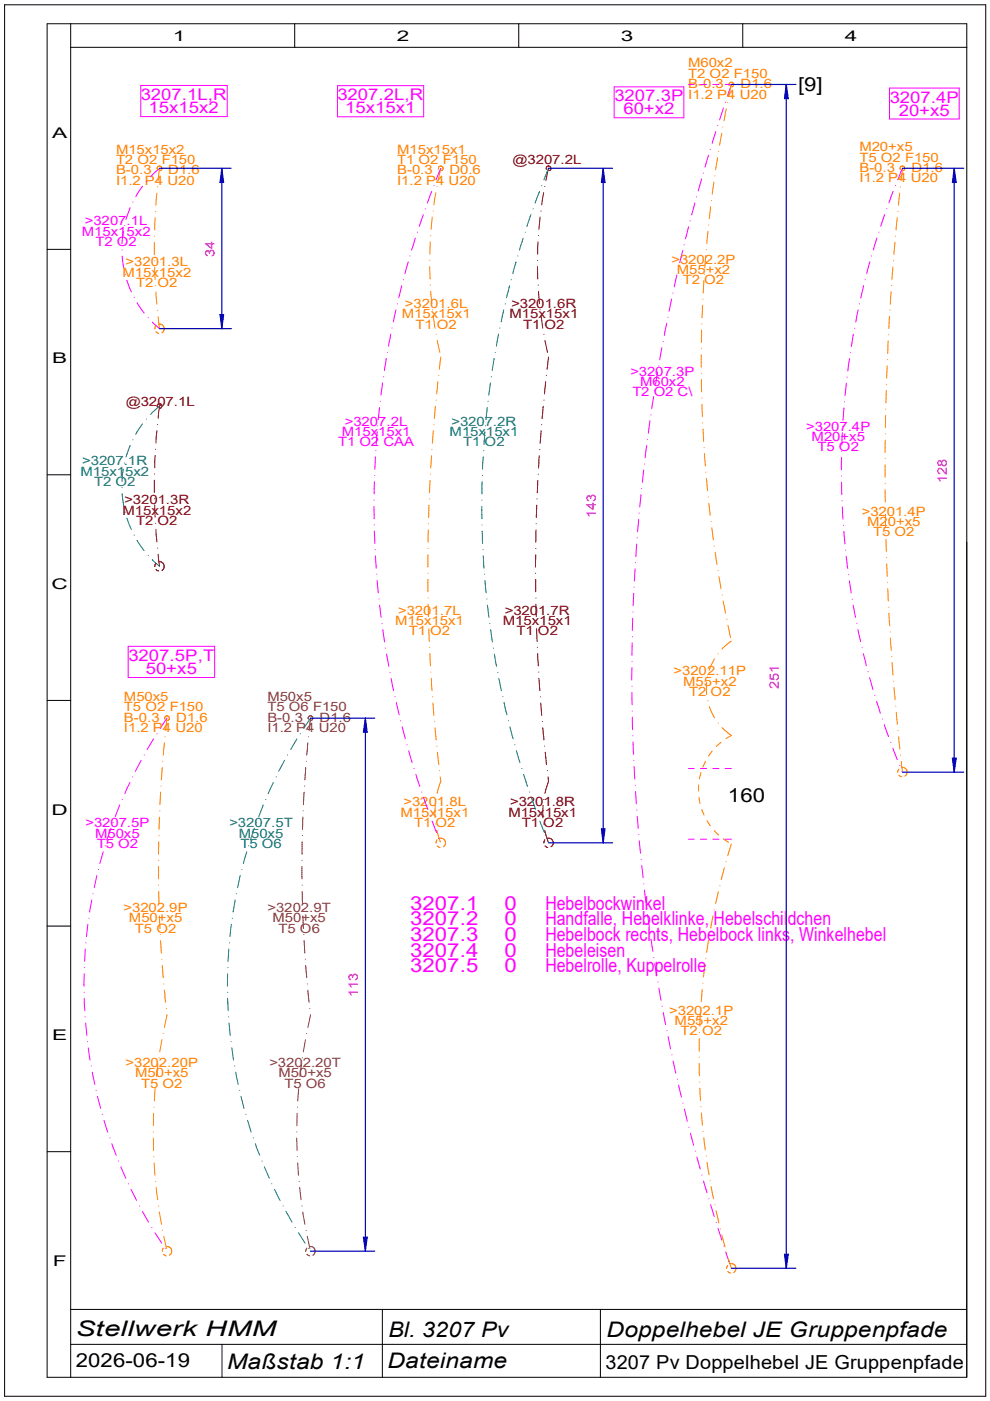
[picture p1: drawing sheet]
<svg xmlns="http://www.w3.org/2000/svg" width="210mm" height="297mm" viewBox="0 0 210 297" stroke-linecap="round" stroke-linejoin="round" font-family="sans-serif">
<g fill="none" stroke="#000" stroke-width=".21">
<path d="M1 1h208v295h-208zM10 5h195v287h-195zM15 10h190M15 5v287M62.5 5v5M110 5v5M157.5 5v5M10 52.9h5M10 100.7h5M10 148.5h5M10 196.3h5M10 244.2h5"/>
<path d="M15 277.6h190M81.1 277.6v14.4M127.3 277.6v14.4M15 285h190M47.1 285v7"/>
</g>
<g fill="none" stroke="#f0f" stroke-width=".21">
<path d="M29.8 18.1h18.4v6.6h-18.4zM71.5 18.2h18.3v6.6h-18.3zM130.2 18.4h14.8v6.6h-14.8zM146 17.9h1.2M148.5 17.9h1.3M151.1 17.9h1.3M153.8 17.9h1.3l-.9 2.5M188.6 18.7h14.8v6.5h-14.8zM30.2 39.5l-1.4 2.2M31 38.5h.1M33.8 35.7l-1.9 1.8M92 39.4h.1"/>
<path d="M93.5 35.7l-1 2.4M148.8 37.9l-.8 2.6M149.1 36.7h.1M150.2 32.9l-.7 2.5M150.6 31.7h.1M151.8 27.9l-.8 2.5M152.1 26.6h.1M153.4 22.9l-.8 2.5M153.8 21.7h.1M189.9 39.3h.1M191.3 35.7l-1 2.4M25.9 53h.1"/>
<path d="M25.9 54.3l.3 2.6M26.2 49.1l-.3 2.6M26.4 47.8h.1M26.5 58.2h.1M26.9 59.4l1 2.5M27.6 44l-.9 2.5M28.2 42.8h.1M85.5 59.3h.1M86.6 55.5l-.7 2.5M86.9 54.3h.1M88.1 50.5l-.8 2.5M88.5 49.2h.1"/>
<path d="M89.7 45.5l-.8 2.5M90.2 44.3h.1M91.5 40.6l-.9 2.5M143.5 58.3l-.5 2.5M143.8 57h.1M144.7 53.2l-.6 2.5M144.7 53.2h.1M145 51.9h.1M146 48.1l-.7 2.5M146.3 46.8h.1M147.3 43l-.7 2.6M147.7 41.7h.1"/>
<path d="M183.4 59.3h.1M184.4 55.5l-.6 2.5M184.8 54.3h.1M185.9 50.5l-.7 2.5M186.3 49.2h.1M187.6 45.5l-.9 2.5M188 44.2h.1M189.4 40.6l-.9 2.4M28.4 63.1h.1M29.1 64.2v.1M29.1 64.3l1.5 2.1M31.4 67.4h.1"/>
<path d="M32.3 68.3l1.5 1.4M81.3 79.9h.1M81.9 76l-.4 2.6M82.1 74.7h.1M82.8 70.8l-.4 2.6M83.1 69.6h.1M83.9 65.7l-.5 2.5M84.2 64.4h.1M85.2 60.6l-.7 2.5M139.4 78.9l-.4 2.6M139.7 77.6h.1M140.3 73.7l-.4 2.6"/>
<path d="M140.6 72.4h.1M141.4 68.5l-.6 2.6M141.6 67.3h.1M142.4 63.4l-.5 2.6M142.7 62.1h.1M179.6 80h.1M180.1 76l-.4 2.7M180.3 74.8h.1M180.9 70.9l-.4 2.5M181.2 69.6h.1M181.9 65.7l-.5 2.6M182.2 64.4h.1"/>
<path d="M183.1 60.6l-.6 2.6M79.6 96.9l-.1 2.6M79.7 95.5h.1M80 91.6h.1M80 91.6l-.2 2.6M80.1 90.3h.1M80.5 86.4l-.3 2.6M80.6 85.1h.1M81.1 81.2l-.3 2.6M136.5 99.7l-.3 2.6M136.6 98.4h.1M137.1 94.4l-.3 2.7"/>
<path d="M137.3 93.2h.1M137.8 89.2v.1M137.8 89.3l-.3 2.6M138 88h.1M138.6 84.1l-.4 2.6M138.8 82.8h.1M178.4 95.7h.1M178.4 97v2.6M178.6 91.7l-.1 2.7M178.6 90.4h.1M178.9 86.5l-.2 2.6M179 85.2h.1"/>
<path d="M179.5 81.2l-.3 2.7M79.3 107.4v2.6M79.3 106h.1M79.3 111.3h.1M79.4 102.1l-.1 2.6M79.4 112.6l.1 2.6M79.4 100.8h.1M79.5 116.5h.1M79.6 117.9l.2 2.6M134.7 119.3h.1M135 115.4l-.2 2.6M135.1 114h.1"/>
<path d="M135.4 110.1l-.2 2.6M135.5 108.8h.1M135.9 104.9l-.3 2.6M136 103.6h.1M178.4 100.9h.1M178.4 102.2l.1 2.7M178.5 106.2h.1M178.6 107.5l.1 2.6M178.8 111.4h.1M178.9 112.7l.3 2.6M179.3 116.6h.1M179.4 117.9l.3 2.6"/>
<path d="M27.2 137h18.3v6.6h-18.3zM79.9 121.8h.1M80 123.1l.2 2.6M80.3 127h.1M80.5 128.3l.3 2.6M81 132.2h.1M81.2 133.5l.3 2.6M81.7 137.4h.1M82 138.7l.4 2.6M134 136.3v2.6M134.1 135h.1M134.2 131.1l-.1 2.6"/>
<path d="M134.2 129.8h.1M134.4 125.9l-.2 2.5M134.4 125.8v.1M134.4 124.5h.1M134.7 120.6l-.2 2.6M179.9 121.8h.1M180.1 123.1l.4 2.6M180.7 127h.1M180.9 128.3l.5 2.6M181.7 132.2h.1M181.9 133.5l.6 2.6M182.8 137.3h.1"/>
<path d="M183 138.6l.7 2.5M32.6 156.7l-1.4 2.2M33.3 155.6h.1M35.4 152.3l-1.4 2.2M82.7 142.6h.1M82.9 143.8l.5 2.6M83.7 147.7h.1M84.1 149l.5 2.6M84.9 152.8h.1M85.3 154.1l.6 2.5M86.3 157.9h.1M86.7 159.2l.7 2.5"/>
<path d="M134 141.6l-.1 2.6M134 146.8v2.6M134 140.2h.1M134 145.5h.1M134 150.7h.1M134.1 152.1v2.6M134.2 156h.1M134.2 157.3l.1 2.6M184 142.4h.1M184.4 143.7l.7 2.5M185.5 147.4h.1M185.8 148.7l.8 2.5"/>
<path d="M187.1 152.4h.1M187.5 153.7l.9 2.5M188.8 157.4h.1M189.3 158.6l.9 2.5M22.3 179.3h.1M23.5 175.6l-.8 2.5M24 174.4h.1M25.4 170.7l-1 2.4M25.9 169.5h.1M27.6 165.9l-1.1 2.4M28.1 164.7h.1M29.9 161.2l-1.2 2.3"/>
<path d="M30.6 160.1h.1M87.8 162.9h.1M88.2 164.2l.8 2.5M89.4 167.9h.1M89.8 169.2l.9 2.4M91.1 172.8h.1M91.6 174.1l1 2.4M93 177.8h.1M134.4 161.2h.1M134.5 162.6l.1 2.6M134.7 166.5h.1M134.7 167.8l.2 2.6"/>
<path d="M135 171.7h.1M135.1 173.1l.2 2.5M135.4 177h.1M135.6 178.3l.2 2.6M146 162.9h1.2M146 177.9h1.2M148.5 162.9h1.3M148.5 177.9h1.3M151.1 162.9h1.3M151.1 177.9h1.3M153.8 162.9h1.3M153.8 177.9h1.3"/>
<path d="M190.8 162.3h.1M191.3 163.5v.2M18.2 199.9h.1M18.6 196l-.3 2.6M18.8 194.7h.1M19.5 190.8l-.5 2.6M19.7 189.5h.1M20.5 185.6l-.5 2.6M20.9 184.4h.1M21.9 180.6l-.7 2.5M135.9 182.2h.1M136.1 183.5l.3 2.6"/>
<path d="M136.5 187.4h.1M136.7 188.7l.2 2.6M137.1 192.6h.1M137.3 193.9l.4 2.6M137.8 197.8h.1M138 199.1l.4 2.6M17.8 210.4h.1M17.9 205.1h.1M17.9 206.5l-.1 2.6M17.9 211.7l.1 2.6M18 215.6h.1M18.1 201.2l-.2 2.6"/>
<path d="M18.2 216.9l.2 2.6M138.6 203h.1M138.8 204.3l.4 2.6M139.5 208.2h.1M139.7 209.5l.5 2.6M140.4 213.4h.1M140.6 214.7l.5 2.6M141.4 218.5h.1M141.6 219.8l.6 2.6M18.5 220.9h.1M18.7 222.2l.4 2.5M19.3 226h.1"/>
<path d="M19.6 227.3l.5 2.6M20.4 231.2h.1M20.7 232.5l.6 2.5M21.7 236.3h.1M22.1 237.5l.8 2.5M142.5 223.6h.1M142.7 225l.6 2.5M143.6 228.8h.1M143.9 230.1l.6 2.5M144.8 233.9h.1M145.1 235.2l.6 2.5M146 239h.1"/>
<path d="M23.3 241.3h.1M23.7 242.5l.9 2.4M25.1 246.2h.1M25.6 247.4l1.1 2.4M27.2 251h.1M27.8 252.2l1.2 2.3M29.6 255.7h.1M30.2 256.8l1.3 2.3M146.4 240.3l.7 2.5M147.4 244.1h.1M147.7 245.3l.8 2.6M148.8 249.1h.1"/>
<path d="M149.2 250.4l.7 2.5M150.3 254.2h.1M150.7 255.4l.7 2.5M151.8 259.2h.1M32.2 260.3h.1M32.9 261.4l1.4 2.2M35 264.7h.1M152.2 260.4l.8 2.5M153.5 264.2h.1M153.9 265.4l.8 2.5"/>
</g>
<g fill="none" stroke="#ff8000" stroke-width=".21">
<path d="M154.6 18.1v-.4l.3-.3h.3l.4 .5-.1 .3M155.1 17.9l-.6 2.6M155.2 18.4h.1M155.3 18.4h-.1M155.4 18.2l-.1 .2M155.5 18.2h-.1M33.4 35.6h-.1M33.4 39.6h.1M33.4 35.9v-.4a.5 .5 0 0 1 .8-.1 .5 .5 0 0 1-.3 .8M33.8 35.7l-.3 2.6M92.6 39.5h.1M93 35.9a.59 .59 0 0 1 .5-.7l.4 .4v.3l-.3 .3"/>
<path d="M93.5 35.7l-.6 2.6M151.3 38.6l-.3 2.6M151.6 37.3h.1M152.1 33.4l-.4 2.6M152.4 32.1h.1M153 28.2l-.4 2.6M153.2 26.9h.1M154 23.1l-.5 2.6M154.3 21.8h.1M190.9 39.6h.1M190.9 35.9l.1-.6a.53 .53 0 0 1 .8 .3v.3l-.4 .3M191.3 35.7l-.2 2.6"/>
<path d="M191.4 35.2h.1M32.7 51.4v2.6M32.8 50.1h.1M32.8 55.3h.1M32.8 56.6l.1 2.7M32.9 46.1l-.1 2.7M33 44.8h.1M33.3 40.9l-.2 2.6M91.1 55.2h.1M91.1 56.5l.1 2.6M91.2 51.3l-.1 2.6M91.3 50h.1"/>
<path d="M91.7 46l-.3 2.6M91.8 44.7h.1M92.4 40.9l-.4 2.5M149.2 59.5l-.1 2.6M149.3 58.2h.1M149.6 54.2l-.2 2.7M149.7 52.9h.1M150.1 49l-.2 2.6M150.2 47.7h.1M150.7 43.8l-.3 2.6M150.8 42.5h.1M189.3 56.6l-.2 2.6"/>
<path d="M189.4 55.3h.1M189.7 51.3l-.2 2.7M189.9 50.1h.1M190.2 46.1l-.2 2.7M190.4 44.8h.1M190.8 40.9l-.3 2.6M32.8 69.7h.1M33 60.6h.1M33.1 61.9l.2 2.6M33.1 69l-.3 .7M33.1 70.4l.6 .3M33.4 65.8h.1"/>
<path d="M33.5 67.1l.3 2.6M33.7 68.7a1.01 1.01 0 0 1 1 .7 1.01 1.01 0 0 1-.4 1.2M91.2 60.5h.1M91.3 61.8l.3 2.6M91.7 65.7h.1M91.9 67l.3 2.6M92.5 70.9h.1M92.7 72.2l.6 2.5M93 79.6h.1M93.5 75.7l-.4 2.6M148.7 75.2v2.7M148.7 79.2h.1"/>
<path d="M148.7 73.9h.1M148.8 70l-.1 2.6M148.8 68.7h.1M149 64.7l-.2 2.7M149 63.4h.1M188.1 77.6l-.1 2.6M188.1 76.2h.1M188.3 72.3l-.1 2.6M188.4 71h.1M188.6 67.1l-.1 2.6M188.7 65.7h.1M188.8 64.4v.1"/>
<path d="M188.9 61.8l-.1 2.6M189 60.5h.1M91.5 96.6l-.2 2.6M91.6 95.3h.1M91.9 91.4l-.2 2.6M92 90h.1M92.3 86.1l-.2 2.6M92.5 84.8h.1M92.8 80.9l-.2 2.6M148.7 80.5l.1 2.6M148.8 84.4h.1M148.8 85.7l.1 2.6"/>
<path d="M149 89.7h.1M149.1 91l.1 2.6M149.3 94.9h.1M149.4 96.2l.2 2.6M149.4 96.2h.1M187.7 98.6v2.6M187.7 97.2h.1M187.7 92h.1M187.7 93.3v2.6M187.8 86.7h.1M187.8 88.1l-.1 2.6M187.9 82.8l-.1 2.6"/>
<path d="M188 81.5h.1M90.7 117.6v2.6M90.7 116.3h.1M90.8 112.4v2.6M90.8 111h.1M90.9 107.1l-.1 2.6M91 107.1h-.1M91 105.8h.1M91.2 101.9l-.1 2.6M91.3 100.5h.1M149.6 100.1h.1M149.8 101.4l.2 2.7"/>
<path d="M150.2 105.4h.1M150.3 106.7l.3 2.6M150.7 110.6h.1M150.9 111.9l.4 2.6M151.4 115.8h.1M151.6 117.1l.4 2.6M187.7 103.8v2.6M187.7 102.5h.1M187.7 107.7h.1M187.7 109.1l.1 2.6M187.8 113h.1M187.8 114.3l.1 2.6"/>
<path d="M188 118.2h.1M188 119.5l.1 2.7M90.7 122.9v2.6M90.7 121.5h.1M90.8 128.1v2.6M90.8 126.8h.1M90.9 132h.1M90.9 133.3l.2 2.6M91.1 137.2h.1M91.1 138.6l.2 2.6M151.5 139.7l-1.1 2.4M152.2 120.9h.1"/>
<path d="M152.2 138.6h.1M152.4 122.3l.5 2.5M153.1 126.2h.1M153.3 127.4l.5 2.6M154.1 131.3h.1M154.3 132.6l.6 2.6M155.1 135.9l-2 1.7M188.2 123.5h.1M188.2 124.8l.1 2.6M188.4 128.7h.1M188.5 130l.1 2.7M188.7 134h.1"/>
<path d="M188.8 135.3l.2 2.6M189.1 139.2h.1M34.8 157.5l-.2 2.6M35 156.2h.1M35 152.4v-.3a.5 .5 0 0 1 .4-.3 .5 .5 0 0 1 .5 .3v.3l-.4 .4M35.4 152.3l-.3 2.6M91.4 142.5h.1M91.4 143.8l.2 2.6M91.7 147.7h.1M91.8 149.1l.2 2.6M92.1 153h.1M92.2 154.3l.3 2.6"/>
<path d="M92.6 158.2h.1M92.8 159.5l.2 2.6M149.8 144.7v2.6M150 143.3h.1M150.1 148.5v.1M150.4 149.8l1.1 2.4M151 159.2l-.8 1.1M151.9 158.2h.1M152.3 153.3h.1M152.9 157.4l-1 .8M153.1 154.3l2 1.6-1.2 .7M189.1 140.5l.3 2.6"/>
<path d="M189.4 144.4h.1M189.6 145.8l.2 2.6M189.9 149.7h.1M190 151l.2 2.6M190.4 154.9h.1M190.5 156.2l.3 2.6M33.7 178.5l-.1 2.6M33.7 177.2h.1M33.8 173.2l-.1 2.7M33.9 171.9h.1M34.1 168l-.2 2.6M34.1 166.7h.1"/>
<path d="M34.4 162.7l-.2 2.7M34.5 161.4h.1M92.3 170.8l-.1 2.6M92.4 169.5h.1M92.4 174.7h.1M92.6 176l.8 2.5M92.7 178.1l-.2 .6M92.7 179.4l.6 .3M93.2 163.4h.1M93.3 177.7a.99 .99 0 0 1 1.1 .6 .99 .99 0 0 1-.4 1.2M93.3 164.7l.2 1-.8 2.5M148.1 166.4v1.3"/>
<path d="M148.2 169l.2 1.3M148.6 163.8l-.3 1.3M148.8 171.6l.5 1.2M149.6 161.4l-.6 1.2M149.9 174l.7 1.1M151.4 176.1l1 .9M153.4 177.8l1.1 .8M155.1 178.9l-.8 2.5M190.6 163.1l-.2 .3v.3M190.6 164.3l.6 .4M190.9 160.1h.1M191.1 161.4l.2 2.3"/>
<path d="M191.2 162.7a.99 .99 0 0 1 1.1 .7 .99 .99 0 0 1-.4 1.1M33.6 183.7v2.7M33.6 182.4h.1M33.6 187.7h.1M33.7 189v2.6M33.7 192.9h.1M33.8 194.2l.2 2.6M34 198.1h.1M34 199.4l.2 2.7M150.2 199.3l-.4 2.6M150.5 198h.1M151.2 194.2l-.5 2.6"/>
<path d="M151.4 192.9h.1M152.3 189.1l-.6 2.5M152.6 187.8h.1M153.6 184l-.7 2.5M153.9 182.7h.1M34.3 203.4h.1M34.4 204.7l.2 2.6M34.6 219.1h.1M34.7 208.6h.1M34.8 209.9l.3 2.6M35.3 213.8h.1M35.4 215.1l-.6 2.7"/>
<path d="M148.3 218.9h.1M148.5 215l-.1 2.6M148.6 213.7h.1M148.9 209.8l-.2 2.6M149 208.4h.1M149.5 204.6l-.4 2.5M149.6 203.2h.1M32.5 240h.1M32.6 236.1l-.1 2.6M32.6 234.7h.1M32.9 230.8l-.2 2.6M33.1 229.5h.1"/>
<path d="M33.5 225.6l-.3 2.6M33.7 224.3h.1M34.3 220.4l-.4 2.6M148.2 224.2h.1M148.3 225.5v2.6M148.3 220.2v2.6M148.3 229.4h.1M148.4 230.8l.1 2.5M148.4 230.7v.1M148.6 234.7h.1M148.7 236l.2 2.6M149.1 239.9h.1"/>
<path d="M32.5 241.3l.1 2.6M32.6 245.2h.1M32.7 246.5l.2 2.7M33 250.5h.1M33.1 251.8l.3 2.6M33.6 255.7h.1M33.8 257l.4 2.6M149.2 241.2l.3 2.6M149.7 245.1h.1M149.9 246.4l.4 2.6M150.5 250.3h.1M150.8 251.6l.5 2.6"/>
<path d="M151.6 255.4h.1M151.8 256.7l.6 2.6M34.5 260.9h.1M34.6 264.6l-.2 .7M34.7 265.9l.6 .4M34.7 262.1l.6 2.6M35.2 264.3a1.02 1.02 0 0 1 1.1 .6 1.02 1.02 0 0 1-.4 1.2M152.7 260.6h.1M153 261.8l.7 2.6M154.1 265.6h.1M154.3 268.3l-.2 .6M154.3 269.6l.6 .3"/>
<path d="M154.4 266.9l.7 2M154.9 267.9a1.01 1.01 0 0 1 1.1 .7 1.01 1.01 0 0 1-.4 1.2"/>
</g>
<g fill="none" stroke="#800000" stroke-width=".21">
<path d="M115.5 39.5h.1M115.8 35.6h.1M115.9 35.9l-.1-.2a.54 .54 0 0 1 .9-.4l.1 .6-.4 .3M116.2 35.2h.1M116.3 35.7l-.6 2.6M114 56.5v2.6M114 55.2h.1M114.1 51.3l-.1 2.6M114.2 50h.1M114.5 46l-.2 2.6M114.7 44.7h.1M115.3 40.9l-.4 2.5"/>
<path d="M114.1 60.5h.1M114.2 61.8l.2 2.6M114.5 65.7h.1M114.7 67l.4 2.6M115.3 70.9h.1M115.5 72.2l.6 2.5M115.8 79.6h.1M116.3 75.7l-.3 2.6M32.9 96.6l-.1 2.6M33 95.2h.1M33.3 91.3l-.2 2.6M33.4 86.3v-.4l.3-.3h.3a.54 .54 0 0 1 .3 .5 .54 .54 0 0 1-.3 .5h-.1"/>
<path d="M33.4 90h.1M33.8 86.1l-.3 2.6M114.3 96.6l-.1 2.6M114.4 95.3h.1M114.7 91.4l-.2 2.6M114.8 90h.1M115.2 86.1l-.3 2.6M115.3 84.8h.1M115.7 80.9l-.3 2.6M32.7 101.8v2.6M32.8 100.5h.1M32.8 105.7h.1"/>
<path d="M32.8 107.1l.1 2.5M33 111h.1M33.1 112.3l.2 2.6M33.1 119.5l-.2 .3v.3M33.4 116.2h.1M33.5 117.5l.3 2.6M33.7 119.1a1.01 1.01 0 0 1 1 .6 1.01 1.01 0 0 1-.4 1.2M33.7 119.1h.1M113.6 116.3h.1M113.6 117.6l-.1 2.6M113.7 111h.1M113.7 112.4l-.1 2.6"/>
<path d="M113.8 107.1l-.1 2.6M113.8 105.8h.1M114 101.9l-.1 2.6M114.1 100.5h.1M33.1 120.7l.6 .4M113.5 121.5h.1M113.6 122.9v2.6M113.6 128.1l.1 2.6M113.6 126.8h.1M113.7 132h.1M113.7 133.3l.2 2.6M113.9 137.2h.1"/>
<path d="M114 138.6l.1 2.6M114.2 142.5h.1M114.3 143.8l.2 2.6M114.6 147.7h.1M114.6 149.1l.3 2.6M115 153h.1M115.1 154.3l.2 2.6M115.4 158.2h.1M115.7 159.5l.2 2.6M115.1 170.8v2.6M115.3 169.5h.1M115.3 174.7h.1"/>
<path d="M115.5 176l.7 2.5M115.5 178.1l-.2 .6M115.5 179.4l.7 .3M116 163.4h.1M116.1 177.7a.99 .99 0 0 1 1.1 .6 .99 .99 0 0 1-.4 1.2M116.2 164.7a3.5 3.5 0 0 1-.5 2.7l-.2 .8"/>
</g>
<g fill="none" stroke="#008080" stroke-width=".21">
<path d="M114.9 39.4h.1M116.3 35.7l-1 2.4M108.4 59.3h.1M109.4 55.5l-.7 2.5M109.8 54.3h.1M110.9 50.5l-.7 2.5M111.3 49.2h.1M112.6 45.5l-.9 2.5M113 44.3h.1M114.4 40.6l-.9 2.5M104.1 79.9h.1M104.8 76l-.4 2.6"/>
<path d="M105 74.7h.1M105.7 70.8l-.5 2.6M106 69.6h.1M106.8 65.7l-.5 2.5M107.1 64.4h.1M108 60.6l-.6 2.5M26.2 99.5l-.3 2.6M26.4 98.2h.1M27.6 94.4l-.9 2.5M28.2 93.3h.1M30.2 89.9l-1.4 2.2M31 88.9h.1"/>
<path d="M33.8 86.1l-1.9 1.8M102.4 96.9l-.1 2.6M102.5 95.5h.1M102.8 91.6l-.2 2.6M102.9 90.3h.1M103.3 86.4l-.3 2.6M103.5 85.1h.1M104 81.2l-.4 2.6M25.9 103.4h.1M25.9 104.7l.3 2.6M26.5 108.6h.1M26.9 109.9l1 2.4"/>
<path d="M28.4 113.5h.1M29.1 114.6l1.5 2.2M31.4 117.8h.1M32.3 118.7l1.5 1.4M102.2 107.4v2.6M102.2 106h.1M102.2 111.3h.1M102.2 112.6l.1 2.6M102.2 102.1v2.6M102.3 100.8h.1M102.4 116.5h.1M102.4 117.9l.2 2.6"/>
<path d="M102.7 121.8h.1M102.8 123.1l.3 2.6M103.2 127h.1M103.3 128.3l.4 2.6M103.8 132.2h.1M104 133.5l.4 2.6M104.6 137.4h.1M104.8 138.7l.5 2.6M62.9 156.7l-1.3 2.2M63.7 155.6h.1M65.8 152.3l-1.4 2.2M105.5 142.6h.1"/>
<path d="M105.7 143.8l.6 2.6M106.6 147.7h.1M106.8 149l.7 2.6M107.8 152.8h.1M108.1 154.1l.7 2.5M109.1 157.9h.1M109.5 159.2l.7 2.5M52.7 179.3h.1M53.1 178.1h.1M53.9 175.6l-.8 2.5M54.4 174.4h.1M55.8 170.7l-.9 2.4"/>
<path d="M56.3 169.5h.1M58 165.9l-1.1 2.4M58.5 164.7h.1M60.3 161.2l-1.2 2.3M61 160.1h.1M110.6 162.9h.1M111 164.2l.8 2.5M112.2 167.9h.1M112.7 169.2l.8 2.4M114 172.8h.1M114.5 174.1l.9 2.4M115.9 177.8h.1"/>
<path d="M48.6 199.9h.1M49.1 196l-.3 2.6M49.2 194.7h.1M49.9 190.8l-.5 2.6M50.1 189.5h.1M50.9 185.6l-.5 2.6M51.3 184.4h.1M52.3 180.6l-.7 2.5M48.3 206.5l-.1 2.6M48.3 210.4h.1M48.3 211.7l.1 2.6M48.3 205.1h.1"/>
<path d="M48.5 215.6h.1M48.5 201.2l-.2 2.6M48.6 216.9l.2 2.6M49 220.9h.1M49.1 222.2l.4 2.5M49.7 226h.1M50 227.3l.5 2.6M50.8 231.2h.1M51.1 232.5l.6 2.5M52.1 236.3h.1M52.5 237.5l.8 2.5M53.7 241.3h.1"/>
<path d="M54.1 242.5l1 2.4M55.5 246.2h.1M56 247.4l1.1 2.4M57.6 251h.1M58.2 252.2l1.2 2.3M60 255.7h.1M60.6 256.8l1.3 2.3M62.6 260.3h.1M63.3 261.4l1.4 2.2M65.4 264.7h.1"/>
</g>
<g fill="none" stroke="#804040" stroke-width=".21">
<path d="M65.3 157.5l-.3 2.6M65.4 152.1h.1M65.4 156.2h.1M65.5 151.9l-.2 .3 .1 .2M65.5 151.9l.2-.1a.52 .52 0 0 1 .6 .4 .52 .52 0 0 1-.4 .6M65.5 151.9h.1M65.8 152.3l-.3 2.6M66 152.7h.1M66.3 152.1h.1M66.3 152.4v.1M64.1 178.5v2.6M64.1 177.2h.1"/>
<path d="M64.2 173.2l-.1 2.7M64.3 171.9h.1M64.5 168l-.2 2.6M64.6 166.7h.1M64.8 162.7l-.2 2.7M64.9 161.4h.1M64 183.7l.1 2.7M64 182.4h.1M64.1 189v2.6M64.1 187.7h.1M64.2 192.9h.1M64.2 194.2l.2 2.6"/>
<path d="M64.4 198.1h.1M64.5 199.4l.1 2.7M64.7 203.4h.1M64.8 204.7l.2 2.6M65 219.1h.1M65.2 208.6h.1M65.3 209.9l.2 2.6M65.7 213.8h.1M65.8 215.1l-.5 2.7M62.9 240h.1M63 236.1l-.1 2.6M63.1 234.7h.1"/>
<path d="M63.3 230.8l-.2 2.6M63.5 229.5h.1M63.9 225.6l-.3 2.6M64.1 224.3h.1M64.8 220.4l-.5 2.6M62.9 241.3l.1 2.6M63 245.2h.1M63.1 246.5l.2 2.7M63.4 250.5h.1M63.5 251.8l.3 2.6M64 255.7h.1M64.2 257l.4 2.6"/>
<path d="M64.9 260.9h.1M65.1 264.6l-.3 .7M65.1 265.9l.6 .4M65.2 262.1l.5 2.6M65.7 264.3a1.01 1.01 0 0 1 1.1 .6 1.01 1.01 0 0 1-.5 1.2"/>
</g>
<path d="M33.8 35.7h15.2M47 35.7v34M33.8 69.7h15.2" fill="none" stroke="#0000b4" stroke-width=".25"/>
<path d="M47 35.7l.4 3h-.7z" fill="#0000b4"/>
<path d="M47 35.7l.4 3h-.7z" fill="none" stroke="#0000b4" stroke-width=".25"/>
<path d="M46.7 66.7h.7l-.4 3z" fill="#0000b4"/>
<path d="M46.7 66.7h.7l-.4 3z" fill="none" stroke="#0000b4" stroke-width=".25"/>
<g fill="#fff">
<path d="M43 50.9h3v3.5z"/>
<path d="M43 50.9l3 3.5h-3z"/>
</g>
<path d="M116.3 35.7h13.6M127.9 35.7v143M116.3 178.7h13.6" fill="none" stroke="#0000b4" stroke-width=".25"/>
<path d="M127.9 35.7l.4 3h-.8z" fill="#0000b4"/>
<path d="M127.9 35.7l.4 3h-.8z" fill="none" stroke="#0000b4" stroke-width=".25"/>
<path d="M127.5 175.7h.8l-.4 3z" fill="#0000b4"/>
<path d="M127.5 175.7h.8l-.4 3z" fill="none" stroke="#0000b4" stroke-width=".25"/>
<g fill="#fff">
<path d="M123.8 104.6h3.1v5.3z"/>
<path d="M123.8 104.6l3.1 5.3h-3.1z"/>
</g>
<path d="M191.3 35.7h13M202.3 35.7v128M191.3 163.7h13" fill="none" stroke="#0000b4" stroke-width=".25"/>
<path d="M202.3 35.7l.4 3h-.8z" fill="#0000b4"/>
<path d="M202.3 35.7l.4 3h-.8z" fill="none" stroke="#0000b4" stroke-width=".25"/>
<path d="M201.9 160.7h.8l-.4 3z" fill="#0000b4"/>
<path d="M201.9 160.7h.8l-.4 3z" fill="none" stroke="#0000b4" stroke-width=".25"/>
<g fill="#fff">
<path d="M198.2 97.1h3.1v5.3z"/>
<path d="M198.2 97.1l3.1 5.3h-3.1z"/>
</g>
<path d="M155.1 17.9h13.6M166.7 17.9v251M155.1 268.9h13.6" fill="none" stroke="#0000b4" stroke-width=".25"/>
<path d="M166.7 17.9l.4 3h-.8z" fill="#0000b4"/>
<path d="M166.7 17.9l.4 3h-.8z" fill="none" stroke="#0000b4" stroke-width=".25"/>
<path d="M166.3 265.9h.8l-.4 3z" fill="#0000b4"/>
<path d="M166.3 265.9h.8l-.4 3z" fill="none" stroke="#0000b4" stroke-width=".25"/>
<g fill="#fff">
<path d="M162.6 140.8h3.1v5.2z"/>
<path d="M162.6 140.8l3.1 5.2h-3.1z"/>
</g>
<path d="M65.8 152.3h13.7M77.5 152.3v113M65.8 265.3h13.7" fill="none" stroke="#0000b4" stroke-width=".25"/>
<path d="M77.5 152.3l.4 2.9h-.9z" fill="#0000b4"/>
<path d="M77.5 152.3l.4 2.9h-.9z" fill="none" stroke="#0000b4" stroke-width=".25"/>
<path d="M77 262.3h.9l-.4 3z" fill="#0000b4"/>
<path d="M77 262.3h.9l-.4 3z" fill="none" stroke="#0000b4" stroke-width=".25"/>
<g fill="#fff">
<path d="M73.4 206.1h3.1v5.3z"/>
<path d="M73.4 206.1l3.1 5.3h-3.1z"/>
</g>
<g font-size="4.5">
<text x="16.1" y="283.3">Stellwerk HMM</text>
<text x="82.4" y="283.4">Bl. 3207 Pv</text>
<text x="128.6" y="283.4">Doppelhebel JE Gruppenpfade</text>
<text x="48.2" y="290.3">Maßstab 1:1</text>
<text x="82.2" y="290.1">Dateiname</text>
</g>
<g font-size="4.1">
<text x="169.2" y="19.4">[9]</text>
<text x="154.3" y="170.1">160</text>
<text x="16.1" y="289.8">2026-06-19</text>
<text x="128.4" y="290.2">3207 Pv Doppelhebel JE Gruppenpfade</text>
</g>
<g font-size="4.1" fill="#f0f">
<text x="87" y="192.9">3207.1</text>
<text x="87" y="196.2">3207.2</text>
<text x="106.9" y="192.9">0</text>
<text x="106.9" y="196.2">0</text>
<text x="115.7" y="192.9">Hebelbockwinkel</text>
<text x="115.7" y="196.2">Handfalle, Hebelklinke, Hebelschildchen</text>
<text x="87" y="199.5">3207.3</text>
<text x="87" y="202.8">3207.4</text>
<text x="106.9" y="199.5">0</text>
<text x="106.9" y="202.8">0</text>
<text x="115.7" y="199.5">Hebelbock rechts, Hebelbock links, Winkelhebel</text>
<text x="115.7" y="202.8">Hebeleisen</text>
<text x="87" y="206.1">3207.5</text>
<text x="106.9" y="206.1">0</text>
<text x="115.7" y="206.1">Hebelrolle, Kuppelrolle</text>
</g>
<g font-size="3.4" fill="#f0f">
<text x="29.8" y="21.3">3207.1L,R</text>
<text x="71.5" y="21.3">3207.2L,R</text>
<text x="130.3" y="21.5">3207.3P</text>
<text x="188.6" y="21.8">3207.4P</text>
<text x="31.5" y="24">15x15x2</text>
<text x="73.2" y="24">15x15x1</text>
<text x="132.2" y="24.3">60+x2</text>
<text x="190.6" y="24.5">20+x5</text>
<text x="27.2" y="140.2">3207.5P,T</text>
<text x="30.9" y="142.9">50+x5</text>
</g>
<g font-size="3.1">
<text x="36.6" y="8.6">1</text>
<text x="84.1" y="8.6">2</text>
<text x="131.6" y="8.6">3</text>
<text x="179.1" y="8.6">4</text>
<text x="11" y="29.2">A</text>
<text x="11" y="77">B</text>
<text x="10.9" y="124.9">C</text>
<text x="10.9" y="172.7">D</text>
<text x="11" y="220.6">E</text>
<text x="11.2" y="268.4">F</text>
</g>
<g font-size="2.7" fill="#ff8000">
<text x="145.9" y="14.3">M60x2</text>
<text x="145.9" y="16.5">T2 O2 F150</text>
<text x="145.9" y="18.7">B-0.3</text>
<text x="145.9" y="20.9">I1.2 P4 U20</text>
<text x="157" y="18.7">D1.6</text>
<text x="24.6" y="32.6">M15x15x2</text>
<text x="24.6" y="34.8">T2 O2 F150</text>
<text x="84.2" y="32.6">M15x15x1</text>
<text x="84.2" y="34.8">T1 O2 F150</text>
<text x="182.2" y="32">M20+x5</text>
<text x="182.2" y="34.2">T5 O2 F150</text>
<text x="24.6" y="37">B-0.3</text>
<text x="24.6" y="39.2">I1.2 P4 U20</text>
<text x="35.7" y="37">D1.6</text>
<text x="84.2" y="37">B-0.3</text>
<text x="84.2" y="39.2">I1.2 P4 U20</text>
<text x="95.3" y="37">D0.6</text>
<text x="182.2" y="36.4">B-0.3</text>
<text x="182.2" y="38.6">I1.2 P4 U20</text>
<text x="193.3" y="36.4">D1.6</text>
<text x="26" y="58.7">M15x15x2</text>
<text x="26.6" y="56.5">&gt;3201.3L</text>
<text x="142.4" y="55.9">&gt;3202.2P</text>
<text x="143.5" y="58.1">M55+x2</text>
<text x="28.9" y="60.9">T2 O2</text>
<text x="85.9" y="65.3">&gt;3201.6L</text>
<text x="144.8" y="60.2">T2 O2</text>
<text x="85.2" y="67.5">M15x15x1</text>
<text x="88.1" y="69.7">T1 O2</text>
<text x="182.7" y="109.3">&gt;3201.4P</text>
<text x="183.9" y="111.5">M20+x5</text>
<text x="185.1" y="113.7">T5 O2</text>
<text x="84.4" y="130.3">&gt;3201.7L</text>
<text x="83.8" y="132.5">M15x15x1</text>
<text x="86.7" y="134.7">T1 O2</text>
<text x="142.8" y="143.2">&gt;3202.11P</text>
<text x="26.3" y="148.6">M50x5</text>
<text x="144.9" y="145.4">M55+x2</text>
<text x="146.1" y="147.6">T2 O2</text>
<text x="26.3" y="150.8">T5 O2 F150</text>
<text x="26.3" y="153">B-0.3</text>
<text x="26.3" y="155.2">I1.2 P4 U20</text>
<text x="37.4" y="153">D1.6</text>
<text x="84.9" y="173.2">M15x15x1</text>
<text x="85.6" y="171">&gt;3201.8L</text>
<text x="87.8" y="175.4">T1 O2</text>
<text x="26.2" y="193.4">&gt;3202.9P</text>
<text x="27.3" y="195.6">M50+x5</text>
<text x="28.6" y="197.8">T5 O2</text>
<text x="141.9" y="215.1">&gt;3202.1P</text>
<text x="143" y="217.3">M55+x2</text>
<text x="144.3" y="219.5">T2 O2</text>
<text x="26.6" y="226.2">&gt;3202.20P</text>
<text x="28.7" y="228.4">M50+x5</text>
<text x="29.9" y="230.6">T5 O2</text>
</g>
<g font-size="2.7" fill="#800000">
<text x="108.7" y="34.8">@3207.2L</text>
<text x="108.4" y="65.3">&gt;3201.6R</text>
<text x="108" y="67.5">M15x15x1</text>
<text x="110.9" y="69.7">T1 O2</text>
<text x="26.7" y="86">@3207.1L</text>
<text x="26.4" y="106.9">&gt;3201.3R</text>
<text x="26" y="109.1">M15x15x2</text>
<text x="28.9" y="111.3">T2 O2</text>
<text x="107" y="130.3">&gt;3201.7R</text>
<text x="106.6" y="132.5">M15x15x1</text>
<text x="109.5" y="134.7">T1 O2</text>
<text x="107.8" y="173.2">M15x15x1</text>
<text x="108.2" y="171">&gt;3201.8R</text>
<text x="110.7" y="175.4">T1 O2</text>
</g>
<g font-size="2.7" fill="#f0f">
<text x="18" y="47.8">&gt;3207.1L</text>
<text x="17.4" y="50">M15x15x2</text>
<text x="20.2" y="52.2">T2 O2</text>
<text x="133.6" y="79.6">&gt;3207.3P</text>
<text x="135.7" y="81.8">M60x2</text>
<text x="134.1" y="84">T2 O2 C\</text>
<text x="71.7" y="94.7">T1 O2 CAA</text>
<text x="72.5" y="92.5">M15x15x1</text>
<text x="73.1" y="90.3">&gt;3207.2L</text>
<text x="170.9" y="91.3">&gt;3207.4P</text>
<text x="172.1" y="93.5">M20+x5</text>
<text x="173.4" y="95.7">T5 O2</text>
<text x="18.1" y="175.4">&gt;3207.5P</text>
<text x="20.2" y="177.6">M50x5</text>
<text x="20.5" y="179.8">T5 O2</text>
</g>
<g font-size="2.7" fill="#b400b4">
<text x="45.5" y="54.4" transform="rotate(-90 45.5 54.4)">34</text>
<text x="200.7" y="102.4" transform="rotate(-90 200.7 102.4)">128</text>
<text x="126.3" y="109.9" transform="rotate(-90 126.3 109.9)">143</text>
<text x="165.1" y="146" transform="rotate(-90 165.1 146)">251</text>
<text x="75.9" y="211.4" transform="rotate(-90 75.9 211.4)">113</text>
</g>
<g font-size="2.7" fill="#008080">
<text x="95.3" y="92.5">M15x15x1</text>
<text x="95.7" y="90.3">&gt;3207.2R</text>
<text x="98.2" y="94.7">T1 O2</text>
<text x="17.1" y="100.9">M15x15x2</text>
<text x="17.4" y="98.7">&gt;3207.1R</text>
<text x="19.9" y="103.1">T2 O2</text>
<text x="48.6" y="175.4">&gt;3207.5T</text>
<text x="50.6" y="177.6">M50x5</text>
<text x="51" y="179.8">T5 O6</text>
</g>
<g font-size="2.7" fill="#804040">
<text x="56.7" y="148.6">M50x5</text>
<text x="56.7" y="150.8">T5 O6 F150</text>
<text x="56.7" y="153">B-0.3</text>
<text x="56.7" y="155.2">I1.2 P4 U20</text>
<text x="67.8" y="153">D1.6</text>
<text x="56.7" y="193.4">&gt;3202.9T</text>
<text x="57.8" y="195.6">M50+x5</text>
<text x="59.1" y="197.8">T5 O6</text>
<text x="57.1" y="226.2">&gt;3202.20T</text>
<text x="59.1" y="228.4">M50+x5</text>
<text x="60.3" y="230.6">T5 O6</text>
</g>
</svg>
